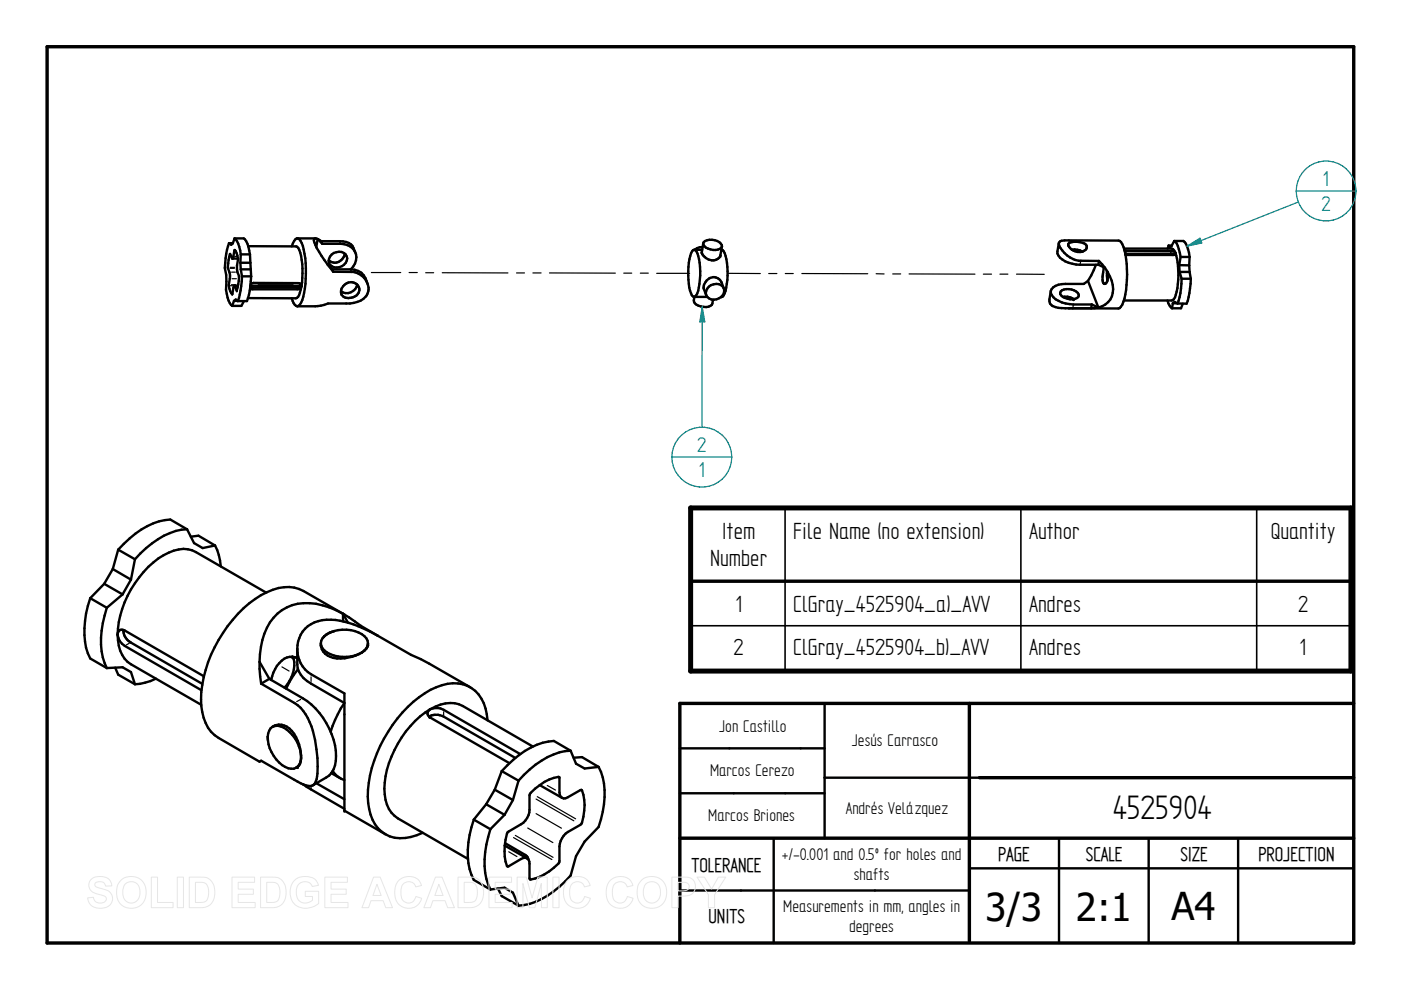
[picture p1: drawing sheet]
<svg xmlns="http://www.w3.org/2000/svg" width="297mm" height="210mm" viewBox="0 0 297 210" stroke-linecap="round" stroke-linejoin="round" font-family="sans-serif">
<path d="M10 9.9h277v190h-277zM205.5 149.1v50.5M287 149.1h-142.9v50.8M144.1 177.7h142.9M207.6 164.9h79.4" fill="none" stroke="#000" stroke-width=".72"/>
<g fill="none" stroke="#000" stroke-width=".51">
<path d="M48.6 51.6h.8M48.6 51.6l-.6 2.2-.3 3 .3 1.5v1.4a6.3 6.3 0 0 0 1.2 5.2M48.8 53.8l-.3 1.3a3.4 3.4 0 0 0 .2 2.9l.1 .7a3.8 3.8 0 0 0 .4 3.7l.5-1.8h.8M48.8 53.8l.4 1h1.3M49.4 54.8l.4-1.8 .4 .7 .3 1.1M49.7 50.5l-.3 1.1-.4 .3-.4-.3M49.7 50.5a5 5 0 0 1 1.4 3.4M49.7 50.5h2a5 5 0 0 1 1.3 3.4M50.5 54.8l-.3 1.5 .1 1.1a4.3 4.3 0 0 1 .1 3.6l-.2 .6M51 55.7l.1 1.4M51 55.7h2.1M51.1 57.1l.2 1.5"/>
<path d="M51.1 53.9l-.1 1.8M51.1 57.1h2.1M51.1 53.9h1.9M51.3 58.6l-.3 3-.3 1.6-.3 .6-.4-.3-.4 .3M51.3 58.6h2M52.6 52.2h10.2a3.3 3.3 0 0 1 1.2 2.9l.1 2.9-.2 2.7M53 53.9l.1 1.8M53.1 55.7l.2 2.9M53.3 58.6l-.3 3-.4 1.6M63.2 50.5a4.2 4.2 0 0 1 1.4 3.3 22.1 22.1 0 0 1-.8 10.4l-.2 .4-.6 .3M66.9 50.5h-4a2.78 2.78 0 0 0-1.1 1.7M67.3 50.7l1 1"/>
<path d="M67.3 50.7l.8 .4M67.3 50.7l-.3-.2-.4 .2-.1 .3 .4 1 1.3 2.2 1.3 1.9M67.3 50.7l-.2 1.7M68.1 51.1l.2 .6M68.1 51.1h3.9a2.94 2.94 0 0 1 3.4 2.5M68.3 51.7h3.9a3 3 0 0 1 3.2 1.9 3 3 0 0 1-1 3.5M69.5 56.1l1.2 1.5M69.5 56.1l.9 1M70.3 54a2.06 2.06 0 0 1 3.2 .3 2.05 2.05 0 0 1-1.3 2.3 2.05 2.05 0 0 1-2.4-.8 1.81 1.81 0 0 1 .5-1.8zM70.4 57.1l.3 .5M70.4 57.1h3.9a3.4 3.4 0 0 1 3.6 3M70.7 57.6l3.8 .1a3.5 3.5 0 0 1 3.3 4.9 4.5 4.5 0 0 1-3.6 1.7h-4.6l-2.2 .6h-4.4"/>
<path d="M73.1 53.9a2.1 2.1 0 0 1-3.4 1.3M73.1 53.8v.1M147.2 53h1.7M147.2 53a1.45 1.45 0 0 0-.9 1.3 15 15 0 0 0 .4 8.3l.4 .3M147.2 53a1.45 1.45 0 0 1 .8 1.3 14.1 14.1 0 0 1-.4 8.3l-.5 .3M148.8 53.6a2.23 2.23 0 0 0 1.8 1.5 2.23 2.23 0 0 0 2.1-.9M149 52.4h-.6l-1.1 .6M149.1 51.6l-.3 1.9M149.1 51.6a1.96 1.96 0 0 0 2.1 1.4 1.8 1.8 0 0 0 1.9-.8M149.1 51.6a2.04 2.04 0 0 1 2.5-.7 1.76 1.76 0 0 1 1.5 1.3M153 53a1.45 1.45 0 0 1 .8 1.3 14.2 14.2 0 0 1-.4 8.4l-.5 .3M153.1 52.2l-.4 2"/>
<path d="M224.5 51.6l-.3 1.7a2.76 2.76 0 0 0 2.4 2.4 14.3 14.3 0 0 0 6.3 .4M226.5 51.7a3.5 3.5 0 0 1 3.4-.1 .88 .88 0 0 1 .5 .9 .88 .88 0 0 1-.7 .8 2.49 2.49 0 0 1-3.2-1.4zM227.2 52.9a3.7 3.7 0 0 1 2.3 .4M230.7 59.6l2.2 5.6M230.7 59.6l-.9 .6h-3.9a2.91 2.91 0 0 0-3.1 1.5M232.4 56.1l-1.7 3.5M232.9 56.1l1.4 .7M233 55.3h-3.9a5.3 5.3 0 0 1-4.6-3.6l.2-.5 1-.2h11.4a1.63 1.63 0 0 1 1.1 1.4 21.6 21.6 0 0 1-.2 12.2l-.6 .7-.3 .1h-10.5M233 55.3l-.1 .8M233 55.3l1.3 1.5M234.1 56.7l-.3 1.4a1.78 1.78 0 0 0 .4 2.1 1.87 1.87 0 0 0 .6-2.2l-.1-.6M234.3 56.8a6.9 6.9 0 0 1 1.5 6 4 4 0 0 1-2.9 2.4"/>
<path d="M234.7 57.5l.1 2M238.3 52.7h10.2l.2 .1 .5 .8M238.5 53.2h9.7l.6 .1 .4 .3M238.7 53.8h9.5M247.8 52.1l-.2 .6M247.8 52.1h.7M248.2 53.8l.8 .2M249 51.1a5 5 0 0 1 1.3 3.4M249 51.1h1.9a5 5 0 0 1 1.3 3.4M249 51.1l-.6 1-.4 .4-.2-.4M249.2 53.6l-.3 .5h-9.8l-.5-.2M249.2 53.6a16.8 16.8 0 0 1-.1 9.4l-.4 .6-.3 .1h-10.1"/>
<path d="M250 56.2l.1 1.5M250 56.2l2.1 .1M250.1 57.7l.4 1.4M250.1 57.7h2.1M250.3 54.5l-.3 1.7M250.3 54.5h1.9M250.5 59.1l-.2 3-.6 2.2M250.5 59.1h2M252.1 56.3l.1 1.4M252.2 54.5l-.1 1.8M252.2 57.7l.3 1.4M252.5 59.1l-.3 3-.6 2.3-1.9-.1"/>
<path d="M49.6 63.8l-.4 1.1M49.7 60.6l.5 1M51.7 63.8l-.5 1.1h-2M52.6 63.2l-.2 .6h-2.8M53 60.9l.3 .1M53.1 60.6h10.5M61.8 63.2a2.17 2.17 0 0 0 1.2 1.7M63.8 60.2a.79 .79 0 0 1-.8 .8h-9.6M63.8 60.2l-.6-.2h-9.4l-.7 .2M63.8 60.2l.1 .5M63.9 60.7a.91 .91 0 0 1-.9 .6h-9.5l-.5-.2M63.9 60.7l-.1 .7a2.18 2.18 0 0 1-1.1 1.8h-10.1"/>
<path d="M72.8 60.7a1.81 1.81 0 0 1 2.1-.8 1.81 1.81 0 0 1 1.2 1.9 2.31 2.31 0 0 1-3.7 .7l-.1-1zM75.7 60.3a2.19 2.19 0 0 1-3.4 1.4M147.1 62.9h2.8M147.2 62.9l-.1 .8a1.85 1.85 0 0 0 2.1 1.4 1.46 1.46 0 0 0 2-1.6M153.5 61.1l-.5-1.2a2.01 2.01 0 0 0-2.5-.9 2.01 2.01 0 0 0-1.2 2.3l.4 1.3M153.5 61.1a2.05 2.05 0 0 0-2.5-.7 2.05 2.05 0 0 0-1.3 2.2M153.5 61.1a2.07 2.07 0 0 1-.9 2.1 2.07 2.07 0 0 1-2.2 .1l-.7-.7M222.8 61.7l-.3 2.1 .2 .6 .5 .5a5.4 5.4 0 0 0 2.7 .5h5.4M222.8 61.7a2.28 2.28 0 0 0 1.6 2.1 7.1 7.1 0 0 0 3.2 .8h3.9M224.9 61.8a2.78 2.78 0 0 1 3.8 .6 .78 .78 0 0 1-.8 1 3.2 3.2 0 0 1-3.1-1zM225.4 63a2.5 2.5 0 0 1 2.2 .4M231.5 64.6l1.4 .6"/>
<path d="M231.5 64.6l-.2 .8M232.9 65.2l-1.6 .2M247.5 63.7a2.83 2.83 0 0 0 1 1.7M248.7 64.3l-.2 1.1M248.7 64.3h.9M248.7 64.3l.3-.3 .7 .3M250.8 64.4l-.4 1h-1.9M25.1 116.5l-1.2 4.1M25.1 116.5l3.5 2.1M28.6 118.6l-.8 4.3M39.7 112.2l1.4 2.9 1.9 1.1 2.6-.5M39.7 112.2a14.1 14.1 0 0 0-8.7 4l-2.4 2.4"/>
<path d="M39.7 112.2l-3.6-2a15.5 15.5 0 0 0-9.9 5.1l-1.1 1.2M40.5 113.8l1.6-.2 3.5 2.1M45.6 115.7a11.4 11.4 0 0 1 1.2 4.4M19.1 126.8a18.3 18.3 0 0 0-.5 11.7l.5 1.1 3.5 2M19.1 126.8l3.5 2.1M22.1 123.8l-3 3M22.1 123.8l3.9 2.2M22.6 128.9a18 18 0 0 0-.4 11.7l.4 1M23.9 120.6l-1.8 3.2M23.9 120.6l3.9 2.3M24.9 134.6a3.1 3.1 0 0 0 1.6 2.3l16.2 9.4M24.9 134.6a.94 .94 0 0 1 .5-1 .94 .94 0 0 1 1.1 .1l16.7 9.7"/>
<path d="M24.9 134.6a7 7 0 0 0 2.9 6.2l14.9 8.6M26 126l-3.4 2.9M26.2 133.6a2.95 2.95 0 0 0 1.5 2.6l15.2 8.8M27.8 122.9l-1.8 3.1M56.4 125.6l-14.9-8.5a6 6 0 0 0-5.7 .1 18.9 18.9 0 0 0-8.8 9.1 19.7 19.7 0 0 0-2.1 8.3M62 139.2a6.2 6.2 0 0 1-1.7 6.6M63 139.6a2.98 2.98 0 0 0-3.8 1 7.5 7.5 0 0 0-1.7 3.6M63 137.6a6.1 6.1 0 0 0 3 5.4l7 4v24.9l8.7 5M63 137.6v3.3a5 5 0 0 0 3 4l7 4.2-.7 1.1-1.3 2.5-.9 2.5M68 136.4a3.3 3.3 0 0 1 2.8-2.6 6.8 6.8 0 0 1 6.9 1.5l.3 1.1M70.8 133.9a3.6 3.6 0 0 0-2.3 1.3M72.7 130.1l1.1 1.9"/>
<path d="M72.7 130.1l3.8 2.6M72.7 130.1v1.6M72.7 130.1a13.6 13.6 0 0 0-10.8-1.8 9.9 9.9 0 0 0-6.3 7.4l-.5 3-.1 1.6M73 130.3l-8.7-5a8 8 0 0 0-7.7 .3 25.4 25.4 0 0 0-11.1 11.6 23 23 0 0 0-2.6 13.8 7.4 7.4 0 0 0 3.5 5.5l8.6 5 .4-.2 7.7 4.4 1.7 .8a1.78 1.78 0 0 0 1.5 0M76.5 132.7l3.6 2.1M76.5 132.7l-.3 .2M78 136.4a2.51 2.51 0 0 1-1.9 2.3 7.8 7.8 0 0 1-6.6 .3 2.72 2.72 0 0 1-1.5-2.6M78 136.4a3.3 3.3 0 0 1-2.7 2.6 6.8 6.8 0 0 1-6.9-1.5l-.4-1.1M80.1 134.8a20.8 20.8 0 0 0-10.8-3.4 6.1 6.1 0 0 0-6.3 6.2M80.1 134.8l7.1 4.1 3.8 1.8 8.7 5M22.6 141.6l3.4-.1 1.8 1 .8 2.6M24.4 141.6l.7 1.4 3.5 2.1"/>
<path d="M33.1 143.9a11.6 11.6 0 0 1-4.5 1.2M55 140.3v1.5l.4 3.1M55 140.3l2.1 3.6M55.4 144.9l7 4.2a9.9 9.9 0 0 1 3.9 5.8 25.3 25.3 0 0 1 .8 10.3l-.3 .8-.5 .5M56.8 156.2v.6M57.1 143.9l-1.7 1M57.1 143.9l7.1 4.1a15.3 15.3 0 0 1 7 13.3 4.4 4.4 0 0 1-2 3.5l-2.9 1.7M57.8 154.1a3.3 3.3 0 0 0-.9 3.7 7.4 7.4 0 0 0 4.2 5.1l1.2 .1 .5-.2M57.8 154.1a3.3 3.3 0 0 1 3.6 1.1 7.9 7.9 0 0 1 2.3 3.9M58 154a3 3 0 0 1 3.9 1 8 8 0 0 1 1.6 7l-.7 .8M58.2 153.9l-.4 .2M63.2 141.9l-1 1.3-1.5 2.8"/>
<path d="M63.8 159.5a3.3 3.3 0 0 1-.7 3.1M91.1 151.9a3.2 3.2 0 0 1 3 0l15.2 8.8M91.2 150.4a.96 .96 0 0 0-.6 .9 .96 .96 0 0 0 .6 .8l16.8 9.7M91.2 150.4a3.3 3.3 0 0 1 2.9 .1l16.2 9.4M91.2 150.4a21.8 21.8 0 0 0-9.7 16.8 7.1 7.1 0 0 0 2.9 6.3l14.8 8.6M91.2 150.4a7.1 7.1 0 0 1 6.9-.7l14.9 8.6M103.4 152.7a8.1 8.1 0 0 0-4.3-7.3 8.8 8.8 0 0 0-7.8 .9 28.1 28.1 0 0 0-13.3 22.6 9.8 9.8 0 0 0 2.9 7.4l.8 .6M121 159.2l1.1 2.7 1.8 1 3-.3M121 159.2a15.1 15.1 0 0 0-9.9 5.1l-1.2 1.2M121 159.2l-3.6-2.1a15.5 15.5 0 0 0-9.8 5.2l-1.2 1.2M144.1 158.7h30.7M174.8 149.1v28.6"/>
<path d="M63.1 162.6l-.3 .2M64.3 166.3l8.7 5.2M67.1 166.1l5.9 3.4M70.2 163.9l1.9 1.1M70.5 163.4a4.4 4.4 0 0 0 2.5 2M89.6 176.6a8.6 8.6 0 0 1-7.9 .3M100.5 173.8a17.6 17.6 0 0 0-.6 11.7l.6 1.1 3.5 2M100.5 173.8l3.5 2M103.1 170.5l-2.6 3.3M103.1 170.5l3.9 2.3M104 175.8a18 18 0 0 0-.5 11.7l.5 1.1M104.9 167.4l-1.8 3.1"/>
<path d="M104.9 167.4l3.9 2.2M106.4 163.5l-1.5 3.9M106.4 163.5l3.5 2M107 172.8l-3 3M107 179.3a8.3 8.3 0 0 0 .6 4.4l3.4-1.8 .8 .1M107 179.3l4.8 2.7M107.1 178.8l4.3 2.5 .5 .5 .1 .4M108.8 169.6l-1.8 3.2M109.9 165.5l-1.1 4.1M114.4 166.5l4.8 2.7M119.2 169.2h.7l3.4-1.7a9.8 9.8 0 0 1 0 7.2l-2.9 1.7a4.1 4.1 0 0 0-1.8 3.1v3.3a10.4 10.4 0 0 1-6.3 3.6l-.1-3.7-.4-.7M119.2 169.2l-.3-.3-.3-.9v-3.2a9.2 9.2 0 0 0-6.3 3.8v3.1a3.8 3.8 0 0 1-1.8 3.1l-2.9 1.7-.6 2.8"/>
<path d="M121.6 160.7l1.8-.2 3.5 2.1M126.9 162.6a15.1 15.1 0 0 1 .5 11.1l-.5 1.6-3 3.1-1.8 3.1-1.1 4.1a17.7 17.7 0 0 1-9.9 6.3l-1.2 .1M144.1 168.2h30.7M164 177.7v22.2M207.6 164.9h-32.8M224.5 177.7v22.2M243.5 177.7v22.2M262.5 177.7v22.2M104 188.6l3-.4 1.8 1.1 1.1 2.7M105.6 188.4l.8 1.6 3.5 2M144.1 188.8h61.4M205.5 184.1h81.5"/>
</g>
<g fill="none" stroke="#000" stroke-width=".25">
<path d="M48.8 53.8h.1M48.8 56.7h.9M48.8 56.9h.9M49.1 57.7h.8M49.2 59.1h.9M49.7 53.1h.2M49.8 54.4h.4M72 51.3l.1 .2M74.4 57.2l.1 .3M78.7 57.8h6.3M86.7 57.8h1.8M90.3 57.8h1.6"/>
<path d="M93.8 57.8l13.9 .1M109.5 57.9h1.7M113 57.9h1.7M116.5 57.9h14M132.2 57.9h1.7M135.8 57.9h1.7M139.2 58h7M154.3 58h6.9M163 58h1.7M166.5 58h1.7M170 58h14M185.8 58l1.6 .1"/>
<path d="M189.3 58.1h1.7M192.7 58.1h14M208.5 58.1h1.7M212 58.1h1.7M215.5 58.1l5.9 .1M229.1 55.5l-.1 .4M234.7 58.2h.1M238.8 53.4l-.1 .2M248.2 53.4v.3M48.8 60.6h.5M49.1 60.4h.9M49.2 62.4h.1"/>
<path d="M50 60.7h.2M50.2 61.6h.1M53.4 61l.1 .2M54.6 60.7h7.2M54.7 60.4h7.4M62.9 61v.2M227.5 64.8v.4M27.4 136.4l-.6 .3M61.6 139.4l.4 .2M59.8 141.4l1.5 .9M63.8 148.3l-.9 .5M66 143.5v1"/>
<path d="M94.1 150.9v.7M66 166.8v.4M108.9 177.6l8.1 4.6M109.3 177.1l8 4.7M111.9 175.6l5.3 3M113.7 169.4l8 4.6M113.7 172.5l5.3 3.1M113.9 168.9l8.1 4.7M116 166.5l1.8 1M118.4 164.8l.1 .1M123.2 167.5l.2 .1M107.6 183.5l.1 .1"/>
<path d="M107.9 180.6l1.7 1M111.4 181.4v.3M112.3 186.4l.2 .1"/>
</g>
<g fill="#000">
<circle cx="48.8" cy="53.8" r=".25"/>
<circle cx="73.1" cy="53.9" r=".25"/>
<circle cx="148.8" cy="53.5" r=".25"/>
<circle cx="152.7" cy="54.2" r=".25"/>
<circle cx="153" cy="53" r=".25"/>
<circle cx="238.6" cy="53.8" r=".25"/>
<circle cx="238.7" cy="53.8" r=".25"/>
<circle cx="248.2" cy="53.8" r=".25"/>
<circle cx="50.2" cy="61.6" r=".25"/>
<circle cx="53" cy="61.1" r=".25"/>
<circle cx="53.3" cy="61" r=".25"/>
<circle cx="63.8" cy="60.2" r=".25"/>
<circle cx="227.6" cy="63.4" r=".25"/>
<circle cx="78" cy="136.7" r=".25"/>
<circle cx="91.1" cy="151.9" r=".25"/>
<circle cx="63.1" cy="162.6" r=".25"/>
<circle cx="73" cy="171.9" r=".25"/>
</g>
<path d="M275.2 42.8l-23.5 9.4" fill="none" stroke="#008080" stroke-width=".25"/>
<path d="M251.7 52.2l2.7-1.7 .4 1z" fill="#008080"/>
<path d="M251.7 52.2l2.7-1.7 .4 1zM274.8 40.5h12.7M274.8 40.5a6.3 6.3 0 0 0 6.4 6.3 6.3 6.3 0 0 0 6.3-6.3M287.5 40.5a6.3 6.3 0 0 0-6.3-6.4 6.3 6.3 0 0 0-6.4 6.4M148.9 65.1l-.1 25.5" fill="none" stroke="#008080" stroke-width=".25"/>
<path d="M148.9 65.1l.5 3.1h-1z" fill="#008080"/>
<path d="M148.9 65.1l.5 3.1h-1zM142.4 96.9a6.4 6.4 0 0 0 6.4 6.4 6.4 6.4 0 0 0 6.3-6.4M142.4 96.9h12.7M155.1 96.9a6.4 6.4 0 0 0-6.3-6.3 6.4 6.4 0 0 0-6.4 6.3" fill="none" stroke="#008080" stroke-width=".25"/>
<path d="M166.5 107.7v34.6M216.4 107.7v34.6M266.4 107.7v34.6M146.4 132.7h140" fill="none" stroke="#000" stroke-width=".34"/>
<path d="M146.4 123.2h140" fill="none" stroke="#000" stroke-width=".72"/>
<path d="M146.4 107.7h140v34.6h-140z" fill="none" stroke="#000" stroke-width="1.1"/>
<g fill="none" stroke="#e6e6e6" stroke-width=".21">
<path d="M19.3 186.5a3.1 3.1 0 0 1 4 .2l.4 1.1-1.3 .1a1.28 1.28 0 0 0-1-1 1.28 1.28 0 0 0-1.3 .5v.4a5.6 5.6 0 0 0 2.5 .9 1.98 1.98 0 0 1 1.2 2.4 1.98 1.98 0 0 1-2.2 1.5 2.48 2.48 0 0 1-3-2.2l1.2-.2a1.44 1.44 0 0 0 1.3 1.3 1.44 1.44 0 0 0 1.5-.9 1.18 1.18 0 0 0-1.4-.9 2.36 2.36 0 0 1-2.4-2l.1-.7zM25.8 186.5a3.3 3.3 0 0 1 3.9-.1 3.3 3.3 0 0 1 1.2 3.8 3.2 3.2 0 0 1-3.8 2.3 3.2 3.2 0 0 1-2.4-3.8 3 3 0 0 1 1.1-2.2zM26.5 187.5a1.87 1.87 0 0 1 2.2-.4 1.87 1.87 0 0 1 1 2.1 1.87 1.87 0 0 1-1.8 2.3 1.87 1.87 0 0 1-1.9-2.3l.1-.8zM32.1 186h1.3v5.3h3.3v1.1h-4.6zM37.6 186h1.3v6.4h-1.3zM40.1 186h2.4a2.79 2.79 0 0 1 3 3.3 2.79 2.79 0 0 1-2.9 3.1h-2.5zM41.4 187.1a2.64 2.64 0 0 1 2.5 .5 3.3 3.3 0 0 1-.3 3.5l-.8 .2h-1.4zM49.2 186h4.8v1.1h-3.5v1.4h3.2v1.1h-3.2v1.7h3.6v1.1h-4.9zM55.2 186h2.4a2.79 2.79 0 0 1 3.1 3.3 2.79 2.79 0 0 1-3 3.1h-2.5zM56.6 187.1a2.64 2.64 0 0 1 2.4 .5 3.3 3.3 0 0 1-.3 3.5l-.8 .2h-1.3zM62.3 186.8a3.6 3.6 0 0 1 4.6-.2l.6 1.1-1.3 .3a1.8 1.8 0 0 0-2.2-1 1.8 1.8 0 0 0-1.2 2.1 2.01 2.01 0 0 0 1.1 2.2 2.01 2.01 0 0 0 2.3-.4v-.8h-1.5v-1.1h2.9v2.6a3.8 3.8 0 0 1-5.5-.3 4 4 0 0 1 .2-4.5zM68.9 186h4.8v1.1h-3.5v1.4h3.2v1.1h-3.2v1.7h3.6v1.1h-4.9z"/>
<path d="M79.2 186h1.4l2.6 6.4h-1.4l-.6-1.4h-2.5l-.6 1.4h-1.4zM79.9 187.5l.9 2.4h-1.7zM84.5 186.7a2.87 2.87 0 0 1 4.9 1l-1.3 .3a1.6 1.6 0 0 0-1.8-1 1.6 1.6 0 0 0-1.3 1.7 2.19 2.19 0 0 0 1.3 2.7 1.55 1.55 0 0 0 1.9-1.3l1.2 .4a2.93 2.93 0 0 1-3.4 2 2.93 2.93 0 0 1-2.3-3.3v-.6a3.2 3.2 0 0 1 .8-1.9zM92.3 186h1.4l2.6 6.4h-1.4l-.5-1.4h-2.6l-.5 1.4h-1.4zM93 187.5l.9 2.4h-1.7zM97.1 186h2.4a2.79 2.79 0 0 1 3 3.3 2.79 2.79 0 0 1-2.9 3.1h-2.5zM98.4 187.1a2.64 2.64 0 0 1 2.4 .5 3.3 3.3 0 0 1-.2 3.5l-.9 .2h-1.3zM103.7 186h4.8v1.1h-3.5v1.4h3.2v1.1h-3.2v1.7h3.6v1.1h-4.9zM109.6 186h2l1.2 4.4 1.2-4.4h2v6.4h-1.2v-5.1l-1.4 5.1h-1.2l-1.3-5.1v5.1h-1.3zM117.2 186h1.3v6.4h-1.3zM120.3 186.7a2.87 2.87 0 0 1 4.8 1l-1.2 .3a1.6 1.6 0 0 0-1.9-1 1.6 1.6 0 0 0-1.2 1.7 2.19 2.19 0 0 0 1.3 2.7 1.55 1.55 0 0 0 1.8-1.3l1.3 .4a2.93 2.93 0 0 1-3.5 2 2.93 2.93 0 0 1-2.2-3.3v-.6a3.2 3.2 0 0 1 .8-1.9zM129.3 186.7a2.87 2.87 0 0 1 4.9 1l-1.2 .3a1.6 1.6 0 0 0-1.9-1 1.6 1.6 0 0 0-1.3 1.7 2.19 2.19 0 0 0 1.3 2.7 1.55 1.55 0 0 0 1.9-1.3l1.2 .4a2.93 2.93 0 0 1-3.4 2 2.93 2.93 0 0 1-2.3-3.3l.1-.6a3.2 3.2 0 0 1 .7-1.9z"/>
<path d="M136.2 186.5a3.3 3.3 0 0 1 3.9-.1 3.3 3.3 0 0 1 1.1 3.8 3.2 3.2 0 0 1-3.7 2.3 3.2 3.2 0 0 1-2.4-3.8 3 3 0 0 1 1.1-2.2zM136.9 187.5a1.87 1.87 0 0 1 2.2-.4 1.87 1.87 0 0 1 .9 2.1 1.87 1.87 0 0 1-1.8 2.3 1.87 1.87 0 0 1-1.8-2.3l.1-.8zM142.4 186h2.1a2.5 2.5 0 0 1 2.7 1 2.08 2.08 0 0 1-.1 2.2 2.08 2.08 0 0 1-2.1 .8h-1.2v2.4h-1.4zM143.8 187.1h.6a1.28 1.28 0 0 1 1.7 .9 1.22 1.22 0 0 1-1.6 .9h-.7zM147.8 186h1.5l1.6 2.5 1.4-2.5h1.6l-2.4 3.7v2.7h-1.3v-2.7z"/>
</g>
<g font-size="8.1">
<text x="235.9" y="173.7">4525904</text>
<text x="208.9" y="195.3">3/3</text>
<text x="228.1" y="195.3">2:1</text>
<text x="248.4" y="195.1">A4</text>
</g>
<g font-size="5.6">
<text x="153" y="114.3">Item</text>
<text x="168.2" y="114.3">File Name (no extension)</text>
<text x="218.2" y="114.3">Author</text>
<text x="269.4" y="114.3">Quantity</text>
<text x="150.6" y="120.1">Number</text>
<text x="155.9" y="129.7">1</text>
<text x="168.2" y="129.7">ClGray_4525904_a)_AVV</text>
<text x="218.2" y="129.7">Andres</text>
<text x="275.2" y="129.7">2</text>
<text x="155.5" y="138.9">2</text>
<text x="168.2" y="138.9">ClGray_4525904_b)_AVV</text>
<text x="218.2" y="138.9">Andres</text>
<text x="275.5" y="138.9">1</text>
</g>
<g font-size="5.1" fill="#008080">
<text x="280.5" y="39.5">1</text>
<text x="280.2" y="44.7">2</text>
<text x="147.8" y="95.9">2</text>
<text x="148.2" y="101.1">1</text>
</g>
<g font-size="4.8">
<text x="146.6" y="184.8">TOLERANCE</text>
<text x="211.6" y="182.5">PAGE</text>
<text x="230.2" y="182.5">SCALE</text>
<text x="250.3" y="182.5">SIZE</text>
<text x="266.8" y="182.5">PROJECTION</text>
<text x="150.2" y="195.8">UNITS</text>
</g>
<g font-size="4.1">
<text x="152.5" y="155.1">Jon Castillo</text>
<text x="180.6" y="158.2">Jesús Carrasco</text>
<text x="150.5" y="164.5">Marcos Cerezo</text>
<text x="179.3" y="172.6">Andrés Velázquez</text>
<text x="150.2" y="174.1">Marcos Briones</text>
<text x="165.8" y="182.4">+/-0.001 and 0.5º for holes and</text>
<text x="181" y="186.6">shafts</text>
<text x="166.1" y="193.5">Measurements in mm, angles in</text>
<text x="180" y="197.6">degrees</text>
</g>
</svg>
